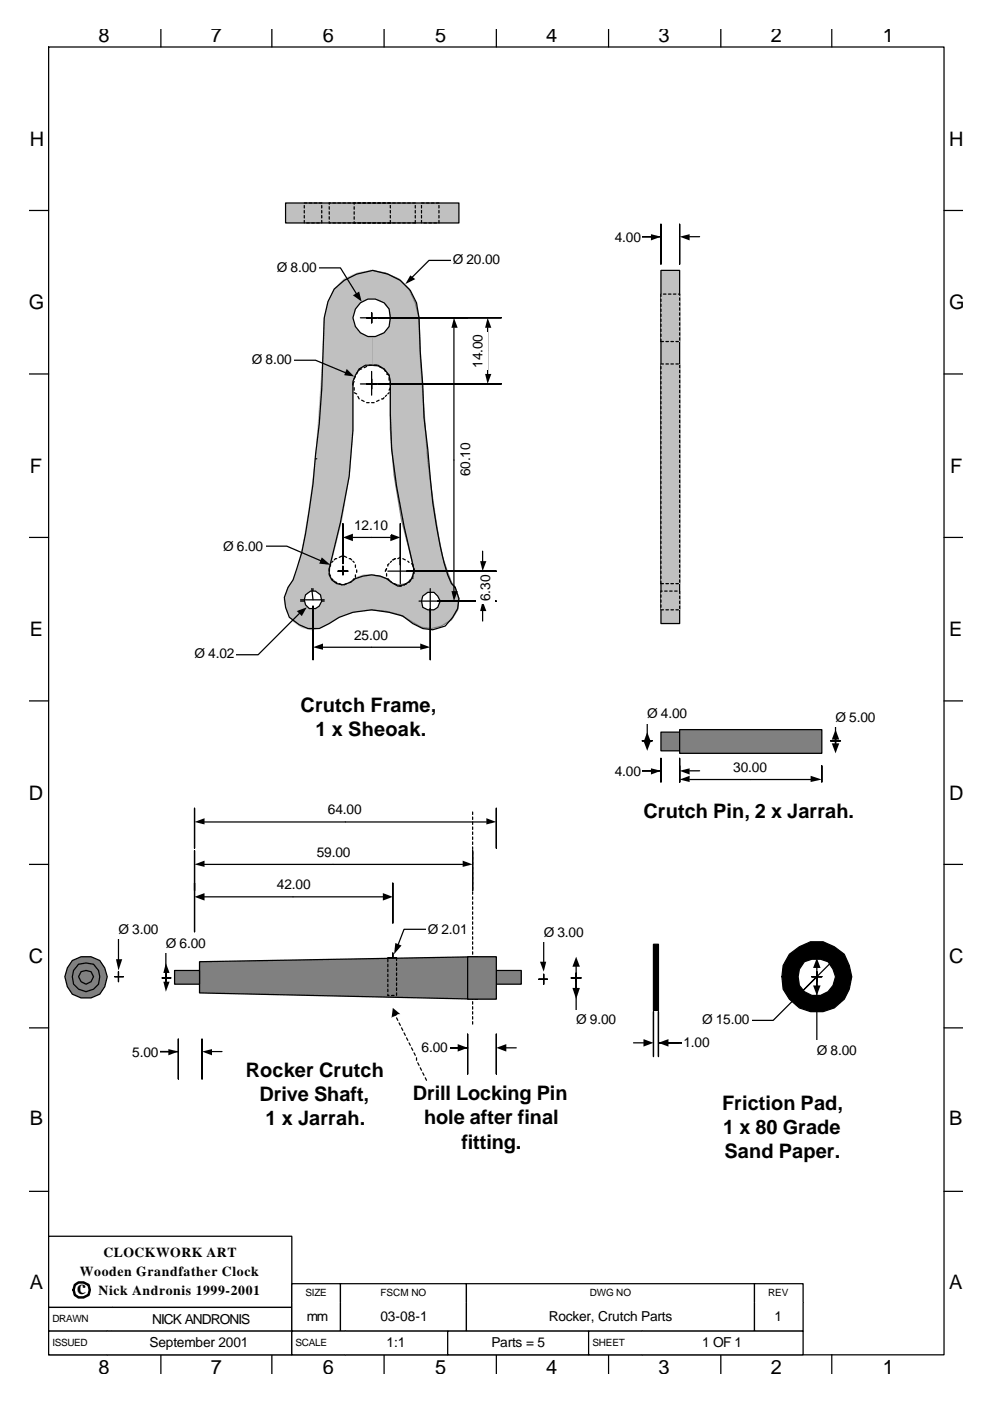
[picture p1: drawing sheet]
<svg xmlns="http://www.w3.org/2000/svg" width="210mm" height="297mm" viewBox="0 0 210 297" stroke-linecap="round" stroke-linejoin="round" font-family="sans-serif">
<path d="M140.2 57.3h4v74.9h-4z" fill-rule="evenodd" fill="#c0c0c0" stroke="#000" stroke-width=".26"/>
<path d="M140.2 62.4h4v10h-4z" fill-rule="evenodd" fill="#c0c0c0"/>
<g fill="none" stroke="#000" stroke-width=".26">
<path d="M140.2 71.9v.5h.6M140.2 62.4v.5M140.2 63.4v.5M140.2 64.5v.5M140.2 65.5v.6M140.2 66.6v.5M140.2 67.6v.6M140.2 68.7v.5M140.2 69.8v.5M140.2 70.8v.5M140.8 62.4h.5M141.3 72.4h.5"/>
<path d="M141.8 62.4h.5M142.3 72.4h.6M142.9 62.4h.5M143.4 72.4h.5M143.9 62.4h.3v.2M144.2 63.1v.6M144.2 64.2v.5M144.2 65.3v.5M144.2 66.3v.6M144.2 67.4v.5M144.2 68.4v.6M144.2 69.5v.5"/>
<path d="M144.2 70.6v.5M144.2 71.6v.5"/>
</g>
<path d="M140.2 77.2h4v46.5h-4z" fill-rule="evenodd" fill="#c0c0c0"/>
<g fill="none" stroke="#000" stroke-width=".26">
<path d="M140.2 77.2h.6M140.2 77.7v.5M140.2 78.8v.5M140.2 79.8v.5M141.3 77.2h.5M142.3 77.2h.6M143.4 77.2h.5M144.2 77.4v.6M144.2 78.5v.5M144.2 79.6v.5M140.2 80.9v.5M140.2 81.9v.6"/>
<path d="M140.2 83v.5M140.2 84v.6M140.2 85.1v.5M140.2 86.2v.5M140.2 87.2v.6M140.2 88.3v.5M140.2 89.3v.6M140.2 90.4v.5M140.2 91.5v.5M140.2 92.5v.5M140.2 93.6v.5M140.2 94.6v.6"/>
<path d="M140.2 95.7v.5M140.2 96.7v.6M140.2 97.8v.5M140.2 98.9v.5M140.2 99.9v.6M144.2 80.6v.5M144.2 81.7v.5M144.2 82.7v.6M144.2 83.8v.5M144.2 84.8v.6M144.2 85.9v.5M144.2 87v.5"/>
<path d="M144.2 88v.5M144.2 89.1v.5M144.2 90.1v.6M144.2 91.2v.5M144.2 92.3v.5M144.2 93.3v.5M144.2 94.4v.5M144.2 95.4v.6M144.2 96.5v.5M144.2 97.5v.6M144.2 98.6v.5M144.2 99.7v.5"/>
<path d="M140.2 101v.5M140.2 102v.6M140.2 103.1v.5M140.2 104.2v.5M140.2 105.2v.5M140.2 106.3v.5M140.2 107.3v.6M140.2 108.4v.5M140.2 109.4v.6M140.2 110.5v.5M140.2 111.6v.5M140.2 112.6v.6"/>
<path d="M140.2 113.7v.5M140.2 114.7v.6M140.2 115.8v.5M140.2 116.9v.5M140.2 117.9v.5M140.2 119v.5M144.2 100.7v.5M144.2 101.8v.5M144.2 102.8v.6M144.2 103.9v.5M144.2 105v.5M144.2 106v.5"/>
<path d="M144.2 107.1v.5M144.2 108.1v.6M144.2 109.2v.5M144.2 110.2v.6M144.2 111.3v.5M144.2 112.4v.5M144.2 113.4v.5M144.2 114.5v.5M144.2 115.5v.6M144.2 116.6v.5M144.2 117.7v.5M144.2 118.7v.5"/>
<path d="M144.2 119.8v.5M140.2 123.2v.5h.6M140.2 120v.6M140.2 121.1v.5M140.2 122.1v.6M141.3 123.7h.5M142.3 123.7h.6M143.4 123.7h.5M144.2 120.8v.6M144.2 121.9v.5M144.2 122.9v.6"/>
</g>
<path d="M140.2 125.3h4v4h-4z" fill-rule="evenodd" fill="#c0c0c0"/>
<g fill="none" stroke="#000" stroke-width=".26">
<path d="M140.2 129.3h.6M140.2 126.1v.5M140.2 127.2v.5M140.2 128.2v.6M140.5 125.3h-.3v.3M141 125.3h.6M141.3 129.3h.5M142.1 125.3h.5M142.3 129.3h.6M143.1 125.3h.6M143.4 129.3h.5M144.2 125.3v.6"/>
<path d="M144.2 126.4v.5M144.2 127.4v.6M144.2 128.5v.5"/>
</g>
<path d="M167.5 202.3a7.6 7.6 0 0 0 .1 9.6 7.6 7.6 0 0 0 9.4 1.8 7.6 7.6 0 0 0 3.2-9l-1.1-2.4-2.1-1.6-2.4-1h-2.6l-2.4 1zM170.7 203.9l1.5-.5h1.9l1.6 .5 1 1.6 .6 1.6a4 4 0 0 1-4.9 4 4 4 0 0 1-2.8-5.6z" fill-rule="evenodd" fill="#000" stroke="#000" stroke-width=".26"/>
<path d="M200.3 252.6h4z" fill="#fff"/>
<g fill="none" stroke="#000" stroke-width=".26">
<path d="M10.3 10h190v277.2h-190zM34.1 6.2v3.8M57.7 6.2v3.8M81.5 6.2v3.8M105.3 6.2v3.8M129.1 6.2v3.8M152.9 6.2v3.8M176.5 6.2v3.8M6.3 44.6h4M200.3 44.6h4M6.3 79.3h4M200.3 79.3h4"/>
<path d="M6.3 113.9h4M200.3 113.9h4M6.3 148.6h4M200.3 148.6h4M6.3 183.3h4M200.3 183.3h4M6.3 217.9h4M200.3 217.9h4M6.3 252.6h4M200.3 252.6h4M34.1 287.2v4.1M57.7 287.2v4.1"/>
<path d="M81.5 287.2v4.1M105.3 287.2v4.1M129.1 287.2v4.1M152.9 287.2v4.1M176.5 287.2v4.1"/>
</g>
<path d="M10.3 262.1h51.6v15.1h-51.6z" fill-rule="evenodd" fill="#fff" stroke="#000" stroke-width=".26"/>
<path d="M61.9 272.2h10.3v3.9h-10.3z" fill-rule="evenodd" fill="#fff"/>
<path d="M61.9 276.1v-3.9h10.3v3.9" fill="none" stroke="#000" stroke-width=".26"/>
<path d="M72.2 272.2h26.8v3.9h-26.8z" fill-rule="evenodd" fill="#fff"/>
<path d="M72.2 276.1v-3.9h26.8v3.9" fill="none" stroke="#000" stroke-width=".26"/>
<path d="M99 272.2h61.1v3.9h-61.1z" fill-rule="evenodd" fill="#fff"/>
<path d="M99 276.1v-3.9h61.1v3.9" fill="none" stroke="#000" stroke-width=".26"/>
<path d="M160.1 272.2h10.3v3.9h-10.3z" fill-rule="evenodd" fill="#fff"/>
<path d="M160.1 276.1v-3.9h10.3v3.9" fill="none" stroke="#000" stroke-width=".26"/>
<path d="M10.3 277.2h13.5v5h-13.5z" fill-rule="evenodd" fill="#fff"/>
<path d="M23.8 277.2h-13.5v5h13.5" fill="none" stroke="#000" stroke-width=".26"/>
<path d="M23.8 277.2h38.1v5h-38.1z" fill-rule="evenodd" fill="#fff"/>
<path d="M23.8 277.2h38.1v5h-38.1" fill="none" stroke="#000" stroke-width=".26"/>
<path d="M61.9 276.1h10.3v6.1h-10.3z" fill-rule="evenodd" fill="#fff"/>
<path d="M61.9 276.1v6.1h10.3v-6.1" fill="none" stroke="#000" stroke-width=".26"/>
<path d="M72.2 276.1h26.8v6.1h-26.8z" fill-rule="evenodd" fill="#fff"/>
<path d="M72.2 276.1v6.1h26.8v-6.1" fill="none" stroke="#000" stroke-width=".26"/>
<path d="M99 276.1h61.1v6.1h-61.1z" fill-rule="evenodd" fill="#fff"/>
<path d="M99 276.1v6.1h61.1v-6.1" fill="none" stroke="#000" stroke-width=".26"/>
<path d="M160.1 276.1h10.3v6.1h-10.3z" fill-rule="evenodd" fill="#fff"/>
<path d="M160.1 276.1v6.1h10.3v-6.1" fill="none" stroke="#000" stroke-width=".26"/>
<path d="M10.3 282.2h12.5v5h-12.5z" fill-rule="evenodd" fill="#fff"/>
<path d="M22.8 282.2h-12.5v5h12.5" fill="none" stroke="#000" stroke-width=".26"/>
<path d="M22.8 282.2h39.1v5h-39.1z" fill-rule="evenodd" fill="#fff"/>
<path d="M22.8 282.2h39.1v5h-39.1" fill="none" stroke="#000" stroke-width=".26"/>
<path d="M61.9 282.2h11.4v5h-11.4z" fill-rule="evenodd" fill="#fff"/>
<path d="M73.3 282.2h-11.4v5h11.4" fill="none" stroke="#000" stroke-width=".26"/>
<path d="M73.3 282.2h21.7v5h-21.7z" fill-rule="evenodd" fill="#fff"/>
<path d="M73.3 282.2h21.7v5h-21.7" fill="none" stroke="#000" stroke-width=".26"/>
<path d="M95 282.2h29.9v5h-29.9z" fill-rule="evenodd" fill="#fff" stroke="#000" stroke-width=".26"/>
<path d="M124.9 282.2h11.4v5h-11.4z" fill-rule="evenodd" fill="#fff"/>
<path d="M136.3 282.2h-11.4v5h11.4" fill="none" stroke="#000" stroke-width=".26"/>
<path d="M136.3 282.2h34.1v5h-34.1z" fill-rule="evenodd" fill="#fff"/>
<path d="M136.3 282.2h34.1v5h-34.1" fill="none" stroke="#000" stroke-width=".26"/>
<path d="M140.2 47.5v8.5zM144.2 47.5v8.5zM133.3 50.2h6.9z" fill-rule="evenodd" fill="#fff"/>
<path d="M136 50.2h2.4M140.2 47.5v8.5v-8.5M140.2 50.2h-6.9h6.9M144.2 47.5v8.5v-8.5M146.3 50.2h2.1" fill="none" stroke="#000" stroke-width=".26"/>
<path d="M138.1 49.7l2.1 .5-2.1 .8zM144.2 50.2l2.1-.5v1.3z" fill="#000"/>
<g fill="#fff">
<path d="M130.2 48.1h6.1v4.2h-6.1z" fill-rule="evenodd"/>
<path d="M140.2 160.8v5zM144.2 160.8v5zM133.3 163.4h6.9z" fill-rule="evenodd"/>
</g>
<path d="M136 163.4h2.4M140.2 160.8v5v-5M140.2 163.4h-6.9h6.9M144.2 160.8v5v-5M146.3 163.4h2.1" fill="none" stroke="#000" stroke-width=".26"/>
<path d="M138.1 162.9l2.1 .5-2.1 .8zM144.2 163.4l2.1-.5v1.3z" fill="#000"/>
<g fill="#fff">
<path d="M130.2 161.3h6.1v4.2h-6.1z" fill-rule="evenodd"/>
<path d="M144.2 162.4v3.4zM174.4 162.4v3.4z" fill-rule="evenodd"/>
</g>
<path d="M144.2 162.4v3.4v-3.4M146.3 165.3h25.9M174.4 162.4v3.4v-3.4" fill="none" stroke="#000" stroke-width=".26"/>
<path d="M144.2 165.3l2.1-.8v1.3zM172 164.5l2.4 .8-2.4 .5z" fill="#000"/>
<g fill="#fff">
<path d="M155.3 160.5h7.9v4.2h-7.9z" fill-rule="evenodd"/>
<path d="M176.2 157.1h2.1zM177.3 156v2.1z" fill-rule="evenodd"/>
</g>
<path d="M176.2 157.1h2.1h-2.1M177.3 158.1v-2.1v2.1M177.3 152v5.1v-.6M177.3 157.1v.5" fill="none" stroke="#000" stroke-width=".26"/>
<path d="M177.3 154.7l.8 2.1h-1.6zM176.5 157.6h1.6l-.8 2.1z" fill="#000"/>
<g fill="#fff">
<path d="M177 149.9h9v4.3h-9z" fill-rule="evenodd"/>
<path d="M136.3 157.1h2.1zM137.3 156v2.1z" fill-rule="evenodd"/>
</g>
<path d="M136.3 157.1h2.1h-2.1M137.3 158.1v-2.1v2.1M137.3 157.1h.1M137.3 151.5v5.6" fill="none" stroke="#000" stroke-width=".26"/>
<path d="M137.3 155.2l.8 2.1h-1.6zM136.5 157.1h1.6l-.8 2.1z" fill="#000"/>
<path d="M136.8 149.4h9.2v4h-9.2z" fill-rule="evenodd" fill="#fff"/>
<g fill="#808080" stroke="#000" stroke-width=".26">
<path d="M140.2 155.2h4v4h-4z" fill-rule="evenodd"/>
<path d="M144.2 154.7h30.2v5h-30.2z" fill-rule="evenodd"/>
</g>
<path d="M138.6 200.2h1.1v14h-1.1z" fill-rule="evenodd" fill="#000" stroke="#000" stroke-width=".26"/>
<g fill="#000">
<path d="M169.1 210.5l1 .8-2.1 1.1zM176.5 202.8l2.1-1-1.1 2.1z"/>
<path d="M172.2 207.1h2.2zM173.3 206v2.1z" fill-rule="evenodd"/>
</g>
<path d="M169.3 211l4-3.9-9.3 9.2h-5M172.2 207.1h2.2h-2.2M173.3 208.1v-2.1v2.1M177.3 203.1l-4 4" fill="none" stroke="#000" stroke-width=".26"/>
<path d="M148.7 214.2h10.8v4h-10.8z" fill-rule="evenodd" fill="#fff"/>
<g fill="#000">
<path d="M173.3 203.1l.8 2.1h-1.6zM172.5 208.9h1.6l-.8 2.1z"/>
<path d="M172.2 207.1h2.2zM173.3 206v2.1z" fill-rule="evenodd"/>
</g>
<path d="M172.2 207.1h2.2h-2.2M173.3 208.1v-2.1v2.1M173.3 209.2v-2.1v15.6M173.3 205.2v1.9" fill="none" stroke="#000" stroke-width=".26"/>
<g fill="#fff">
<path d="M173 220.6h9v4.2h-9z" fill-rule="evenodd"/>
<path d="M138.6 214.5v9.5zM139.7 214.5v9.5zM139.7 221.1h7.9z" fill-rule="evenodd"/>
</g>
<path d="M134.4 221.1h2.4M138.6 224v-9.5v9.5M139.7 224v-9.5v9.5M139.7 221.1h7.9h-7.9M141.8 221.1h2.1" fill="none" stroke="#000" stroke-width=".26"/>
<path d="M136.5 220.3l2.1 .8-2.1 .8zM139.7 221.1l2.1-.8v1.6z" fill="#000"/>
<path d="M144.7 219h6.1v4h-6.1z" fill-rule="evenodd" fill="#fff"/>
<g fill="none" stroke="#000" stroke-width=".26">
<path d="M100.3 172.2v.5M100.3 173.2v.5M100.3 174.3v.5M100.3 175.3v.6M100.3 176.4v.5M100.3 177.4v.6M100.3 178.5v.5M100.3 179.6v.5M100.3 180.6v.6M100.3 181.7v.5M100.3 182.7v.6M100.3 183.8v.5"/>
<path d="M100.3 184.9v.5M100.3 185.9v.5M100.3 187v.5M100.3 188v.6M100.3 189.1v.5M100.3 190.1v.6M100.3 191.2v.5M100.3 192.3v.5M100.3 193.3v.6M100.3 194.4v.5M100.3 195.4v.6M100.3 196.5v.5"/>
<path d="M100.3 197.6v.5M100.3 198.6v.5M100.3 199.7v.5M100.3 200.7v.6M100.3 201.8v.5M100.3 202.8v.6M100.3 203.9v.5M100.3 205v.5M100.3 206v.6M100.3 207.1v.5M100.3 208.1v.6M100.3 209.2v.5"/>
<path d="M100.3 210.3v.5M100.3 211.3v.5M100.3 212.4v.5M100.3 213.4v.6M100.3 214.5v.5M100.3 215.5v.6M100.3 216.6v.5"/>
</g>
<path d="M105.3 171.4v8.4zM41.3 171.4v8.4z" fill-rule="evenodd" fill="#fff"/>
<path d="M41.3 171.4v8.4v-8.4M43.1 174.3h60.1M105.3 171.4v8.4v-8.4" fill="none" stroke="#000" stroke-width=".26"/>
<path d="M41.3 174.3l2.1-.8v1.3zM103.2 173.5l2.1 .8-2.1 .5z" fill="#000"/>
<g fill="#fff">
<path d="M69.3 169.5h8v4.2h-8z" fill-rule="evenodd"/>
<path d="M42.9 220.3v8.5zM37.8 220.3v8.5zM30.7 223h7.1z" fill-rule="evenodd"/>
</g>
<path d="M33.6 223h2.1M37.8 220.3v8.5v-8.5M37.8 223h-7.1h7.1M42.9 220.3v8.5v-8.5M44.7 223h2.4" fill="none" stroke="#000" stroke-width=".26"/>
<path d="M35.7 222.4l2.1 .6-2.1 .7zM42.9 223l2.1-.6v1.3z" fill="#000"/>
<g fill="#fff">
<path d="M27.5 220.8h6.4v4.3h-6.4z" fill-rule="evenodd"/>
<path d="M105.3 219.3v8.4zM99.2 219.3v8.4zM92.3 222.2h6.9z" fill-rule="evenodd"/>
</g>
<path d="M99.2 219.3v8.4v-8.4M105.3 219.3v8.4v-8.4M95 222.2h2.4M99.2 222.2h-6.9h6.9M107.2 222.2h2.3" fill="none" stroke="#000" stroke-width=".26"/>
<path d="M97.1 221.4l2.1 .8-2.1 .8zM105.3 222.2l2.1-.8v1.6z" fill="#000"/>
<g fill="#fff">
<path d="M89.2 220h6.3v4h-6.3z" fill-rule="evenodd"/>
<path d="M114.3 207.6h1.9zM115.4 206.6v2.1z" fill-rule="evenodd"/>
</g>
<path d="M115.4 197.8v6.4M114.3 207.6h1.9h-1.9M115.4 208.7v-2.1v2.1" fill="none" stroke="#000" stroke-width=".26"/>
<path d="M114.6 203.9h1.3l-.5 2.1z" fill="#000"/>
<g fill="#fff">
<path d="M114.8 195.7h9.3v4h-9.3z" fill-rule="evenodd"/>
<path d="M34.4 207.3h1.8zM35.2 206.3v1.8z" fill-rule="evenodd"/>
</g>
<path d="M34.4 207.3h1.8h-1.8M35.2 208.1v-1.8v1.8M35.2 200.2v7.1v-1M35.2 207.3v.8" fill="none" stroke="#000" stroke-width=".26"/>
<path d="M35.2 204.2l.8 2.1h-1.3zM34.7 208.1h1.3l-.8 2.2z" fill="#000"/>
<g fill="#fff">
<path d="M34.9 198.1h9.3v4h-9.3z" fill-rule="evenodd"/>
<path d="M121.2 207.3h2.1zM122.2 206.3v1.8z" fill-rule="evenodd"/>
</g>
<path d="M121.2 207.3h2.1h-2.1M122.2 208.1v-1.8v1.8M122.2 209.7v-2.4v9M122.2 204.7v2.6" fill="none" stroke="#000" stroke-width=".26"/>
<path d="M122.2 202.8l.8 2.2h-1.6zM121.4 209.5h1.6l-.8 2.3z" fill="#000"/>
<g fill="#fff">
<path d="M122 214.2h9v4h-9z" fill-rule="evenodd"/>
<path d="M24.3 207.1h1.9zM25.1 206v2.1z" fill-rule="evenodd"/>
</g>
<path d="M25.1 197.3v6.3M24.3 207.1h1.9h-1.9M25.1 208.1v-2.1v2.1" fill="none" stroke="#000" stroke-width=".26"/>
<path d="M24.6 203.4h1.3l-.8 2.4z" fill="#000"/>
<g fill="#fff">
<path d="M24.9 195.2h9.2v3.9h-9.2z" fill-rule="evenodd"/>
<path d="M100.3 180.4v8.4zM41.3 180.4v8.4z" fill-rule="evenodd"/>
</g>
<path d="M41.3 180.4v8.4v-8.4M43.1 183.3h55.1M100.3 180.4v8.4v-8.4" fill="none" stroke="#000" stroke-width=".26"/>
<path d="M41.3 183.3l2.1-.8v1.3zM98.2 182.5l2.1 .8-2.1 .5z" fill="#000"/>
<g fill="#fff">
<path d="M66.9 178.5h7.7v4.2h-7.7z" fill-rule="evenodd"/>
<path d="M83.3 187.2v8.5zM41.3 187.2v10.4z" fill-rule="evenodd"/>
</g>
<path d="M41.3 187.2v10.4v-10.4M43.1 190.1h38.1M83.3 187.2v8.5v-8.5" fill="none" stroke="#000" stroke-width=".26"/>
<path d="M41.3 190.1l2.1-.7v1.5zM81.2 189.4l2.1 .7-2.1 .8z" fill="#000"/>
<g fill="#fff">
<path d="M58.2 185.6h7.9v4h-7.9z" fill-rule="evenodd"/>
<path d="M82.3 203.1h1.8zM83.3 202.1v2.1z" fill-rule="evenodd"/>
</g>
<path d="M90.8 197h-5.1l-1.3 3.5M82.3 203.1h1.8h-1.8M83.3 204.2v-2.1v2.1" fill="none" stroke="#000" stroke-width=".26"/>
<path d="M83.9 199.9l1.3 .6-1.6 1.8z" fill="#000"/>
<path d="M90.5 194.9h9v4.2h-9z" fill-rule="evenodd" fill="#fff"/>
<g fill="none" stroke="#000" stroke-width=".26">
<path d="M83.9 215v.3M84.1 215.8l.3 .5M84.7 216.9l.2 .5M85.2 217.9l.3 .6M85.7 219l.3 .5M86.3 220l.2 .6M86.8 221.1l.2 .5M87.3 222.2l.3 .5M87.8 223.2l.3 .5M88.4 224.3v.5M88.6 225.3l.3 .6M89.2 226.4l.2 .5"/>
<path d="M89.7 227.5l.3 .5M90.2 228.5l.3 .5"/>
</g>
<path d="M83.3 213.7l1.6 1.3h-.5l-1.3 .8z" fill-rule="evenodd" fill="#000"/>
<g fill="#808080" stroke="#000" stroke-width=".26">
<path d="M42.3 203.9l59-1.1v9l-59-1.3z" fill-rule="evenodd"/>
<path d="M37 205.8h5.3v2.9h-5.3z" fill-rule="evenodd"/>
<path d="M105.3 205.8h5.3v2.9h-5.3z" fill-rule="evenodd"/>
<path d="M99.2 202.8h6.1v9h-6.1z" fill-rule="evenodd"/>
</g>
<g fill="none" stroke="#000" stroke-width=".26">
<path d="M82.3 203.4v.5M82.3 204.4v.6M82.3 205.5v.5M82.3 206.6v.5M82.3 207.6v.5M82.3 208.7v.5M82.3 209.7v.6M82.3 210.8v.2h.2M82.5 203.1h.6M83.1 211h.5M83.6 203.1h.5v.5M84.1 204.2v.5"/>
<path d="M84.1 205.2v.6M84.1 206.3v.5M84.1 207.3v.6M84.1 208.4v.5M84.1 209.5v.5M84.1 210.5v.5"/>
</g>
<path d="M78.6 57.3l3.2 .6 2.9 1.3 2.1 2.1 1.3 2.9 .8 3.2a630.1 630.1 0 0 0 1.9 30.1 220.8 220.8 0 0 0 3.1 20.7l1.9 5.3a5.6 5.6 0 0 1-2.1 9.2l-2.2 .6-2.1-.3-4.5-2.6-3.1-.8-3.5-.3v-7.4l2.1 .2 1.6 .6 1.3 1a3.1 3.1 0 0 0 3.7-.5 3.1 3.1 0 0 0 .6-3.7 115.8 115.8 0 0 1-4.8-38.4 3.6 3.6 0 0 0-4-3.7v-6.1l2.2-.5a4.3 4.3 0 0 0 .8-6.3l-1.4-.8-1.8-.3z" fill-rule="evenodd" fill="#c0c0c0" stroke="#808080" stroke-width=".26"/>
<path d="M73 59.2l2.9-1.3 3.2-.6v6.1l-1.6 .3-1.3 .8-.8 1.3-.5 1.6 .5 2.1 1.3 1.3 2.1 .5v6.1a3.7 3.7 0 0 0-3.9 4 118.2 118.2 0 0 1-4.8 38.4l-.3 1.6 .6 1.5a3.3 3.3 0 0 0 5.3-.5l1.6-.5h2.1v7.4l-3.5 .3-3.1 .8-4.5 2.6-2.2 .5a6.2 6.2 0 0 1-5-9l.8-1 1.1-2.1a182.3 182.3 0 0 0 4.5-30.7l1-15.1 .3-8 .8-3.4 1.3-2.9z" fill-rule="evenodd" fill="#c0c0c0" stroke="#c0c0c0" stroke-width=".26"/>
<path d="M70.9 61.3l2.1-1.9 2.7-1.3 3.4-.8 3.2 .8a9.6 9.6 0 0 1 6.6 9.3l1.1 21.1 .8 6.7a131.5 131.5 0 0 0 3.4 24l.8 2.7 .8 1.8a5.1 5.1 0 0 1 .2 7.2l-1.5 1.8-2.7 .8-2.1-.2-2.1-1.1-2.1-1.6-3-.8a15.1 15.1 0 0 0-12.7 2.4l-2.1 1.1h-2.3l-1.9-.8-2.1-1.6-.8-2.1-.3-2.2 .8-2.1 1.1-1.6a57.2 57.2 0 0 0 3.4-14.8l.8-5.5 1.3-12.7 .6-7.4 .5-15.1 .8-3.5z" fill="none" stroke="#000" stroke-width=".26"/>
<path d="M89.7 126.4l1.1-.8h1.3l.8 .8 .5 1-.5 1.4-.8 .5h-1.3l-1.1-.5-.3-1.4z" fill-rule="evenodd" fill="#fff" stroke="#000" stroke-width=".26"/>
<path d="M76.2 78.2l1.3-.8h2.7l1.3 .8 1 1.4 .3 1.3a109.4 109.4 0 0 0 2.9 30.7l2.1 9.2a3.2 3.2 0 0 1-3.4 3.5l-1.3-.8a6.8 6.8 0 0 0-8.8 0 2.88 2.88 0 0 1-3.2 .1 2.88 2.88 0 0 1-1.3-3l2.4-9.8 1.9-9.8 .8-9.8v-10.3l.5-1.3z" fill="none" stroke="#000" stroke-width=".26"/>
<path d="M76.5 64.2a4.1 4.1 0 0 1 6 1.3l.3 1.9a3.8 3.8 0 0 1-2.1 3.7 3.8 3.8 0 0 1-4.2-.5 4 4 0 0 1 0-6.4z" fill-rule="evenodd" fill="#fff" stroke="#000" stroke-width=".26"/>
<g fill="none" stroke="#000" stroke-width=".26">
<path d="M75.4 79.8l-.3 .5M75.9 78.8l-.2 .5M76.5 67.4h5M76.7 78.2h-.2l-.3 .3M77.8 77.7l-.5 .3M78.3 77.4h.5M78.8 78.8v5M79.4 77.4h.5M80.4 77.7l.6 .3M81.5 78.2l.3 .6M82 79.3l.5 .3M75.1 80.9l-.2 .8"/>
<path d="M75.1 83.3l.6 .2M75.1 82.2v.5M75.9 84l.3 .6M76.5 81.4h5M76.7 84.8l.6 .3M77.8 85.4h.5M78.8 85.4h.6M80.4 84.8l-.5 .3M81.5 84.3l-.3 .3h-.2M82 83.8l-.2 .2M82.5 80.1v.5M82.5 83.3l-.2 .2"/>
<path d="M82.8 81.1v.6M82.8 82.2l-.3 .5M70.1 119.5v.5M70.6 119l-.2 .2M71.4 118.4h-.2l-.3 .3M72.5 117.9l-.5 .3M73 117.9l.6 .3M74.1 118.4h.2l.3 .3M74.9 119l.2 .2M75.4 119.8v.5M82.5 119.5l-.2 .3v.2M83.1 119l-.3 .2"/>
<path d="M83.9 118.4l-.6 .3M84.9 118.2l-.5 .2M84.9 118.7v5M85.5 118.4l.5 .3M86.5 119l.3 .2M87.3 119.5l.3 .3v.2M63.8 127.4h5M66.4 124.8v5M69.8 120.6v.5M69.8 121.6l.3 .5M70.4 122.7l.2 .2M70.9 123.2l.3 .3h.2"/>
<path d="M72 123.7l.5 .3M73.6 123.7l-.6 .3M74.6 123.2l-.3 .3h-.2M75.1 122.7l-.2 .2M75.4 121.9v.5M75.7 120.8v.6M82 120.6l-.2 .5M82 121.6v.5M82.3 122.7l.2 .2M82.3 121.1h5M82.8 123.2l.3 .3M83.6 123.7l.5 .3"/>
<path d="M84.7 124.3h.5M86.3 123.7l-.6 .3M87 122.9l-.2 .6M87.6 122.1v.6M87.8 120.6v1M88.9 127.4h5M91.3 124.8v5"/>
</g>
<path d="M77.8 67.4h2.1zM78.8 66.3v2.1z" fill-rule="evenodd" fill="#c0c0c0"/>
<path d="M96 55.2h-5l-3.7 3.7M77.8 67.4h2.1h-2.1M78.8 68.4v-2.1v2.1" fill="none" stroke="#000" stroke-width=".26"/>
<path d="M87 58.4l1.1 .8-2.1 1z" fill="#000"/>
<path d="M95.8 53.1h10.8v4h-10.8z" fill-rule="evenodd" fill="#fff"/>
<path d="M77.8 67.4h2.1zM78.8 66.3v2.1z" fill-rule="evenodd" fill="#c0c0c0"/>
<path d="M67.2 56.8h5l3.5 5.6M77.8 67.4h2.1h-2.1M78.8 68.4v-2.1v2.1" fill="none" stroke="#000" stroke-width=".26"/>
<path d="M74.9 62.6l1.3-.8 .5 2.1z" fill="#000"/>
<path d="M58.5 54.7h9.2v3.9h-9.2z" fill-rule="evenodd" fill="#fff"/>
<path d="M77.8 81.4h2.1zM78.8 80.3v2.2z" fill-rule="evenodd" fill="#c0c0c0"/>
<path d="M61.9 76.4h5l6.4 2.6M77.8 81.4h2.1h-2.1M78.8 82.5v-2.2v2.2" fill="none" stroke="#000" stroke-width=".26"/>
<path d="M73.6 78.2l1.5 1.6-2.1-.2z" fill="#000"/>
<path d="M53.2 74.3h9.2v3.9h-9.2z" fill-rule="evenodd" fill="#fff"/>
<path d="M71.7 121.1h2.1zM72.8 120v1.9z" fill-rule="evenodd" fill="#c0c0c0"/>
<path d="M55.8 115.8h5.1l7.4 3.2M71.7 121.1h2.1h-2.1M72.8 121.9v-1.9v1.9" fill="none" stroke="#000" stroke-width=".26"/>
<path d="M68.3 118.2l1.8 1.6-2.4-.3z" fill="#000"/>
<path d="M47.1 113.7h9.3v4.2h-9.3z" fill-rule="evenodd" fill="#fff"/>
<path d="M65.4 127.2h2.1zM66.4 126.1v2.1z" fill-rule="evenodd" fill="#c0c0c0"/>
<path d="M63.5 130.1l-8.7 8.7h-5.1M65.4 127.2h2.1h-2.1M66.4 128.2v-2.1v2.1" fill="none" stroke="#000" stroke-width=".26"/>
<path d="M63 129.6l2.1-.8-1.1 1.8z" fill="#000"/>
<path d="M41 136.7h9v4h-9z" fill-rule="evenodd" fill="#fff"/>
<path d="M72.8 111v8.5zM84.9 111v8.8z" fill-rule="evenodd" fill="#c0c0c0"/>
<path d="M72.8 111v8.5v-8.5M74.9 113.9h7.9M84.9 111v8.8v-8.8" fill="none" stroke="#000" stroke-width=".26"/>
<path d="M72.8 113.9l2.1-.7v1.5zM82.8 113.2l2.1 .7-2.1 .8z" fill="#000"/>
<path d="M74.9 109.4h7.9v4h-7.9z" fill-rule="evenodd" fill="#fff"/>
<path d="M92.9 127.4h6.3zM80.2 67.4h19z" fill-rule="evenodd" fill="#c0c0c0"/>
<path d="M96.3 69.5v56.1M99.2 67.4h-19h19M99.2 127.4h-6.3h6.3" fill="none" stroke="#000" stroke-width=".26"/>
<path d="M96.3 67.4l.8 2.1h-1.3zM95.8 125.3h1.3l-.8 2.1z" fill="#000"/>
<path d="M96.8 93.6h4v7.6h-4z" fill-rule="evenodd" fill="#fff"/>
<path d="M92.9 127.4h12.4zM86.3 121.1h19z" fill-rule="evenodd" fill="#c0c0c0"/>
<path d="M102.4 116.9v2.3M102.4 129.6v2.1M105.3 127.4h-12.4h12.4M105.3 121.1h-19h19" fill="none" stroke="#000" stroke-width=".26"/>
<path d="M101.9 119h1.3l-.8 2.1zM102.4 127.4l.8 2.2h-1.3z" fill="#000"/>
<path d="M101.1 121.6h3.9v6.4h-3.9z" fill-rule="evenodd" fill="#fff"/>
<path d="M80.2 81.4h26.2zM80.2 67.4h26.2z" fill-rule="evenodd" fill="#c0c0c0"/>
<path d="M103.5 69.5v9.8M106.4 67.4h-26.2h26.2M106.4 81.4h-26.2h26.2" fill="none" stroke="#000" stroke-width=".26"/>
<path d="M103.5 67.4l.7 2.1h-1.3zM102.9 79.3h1.3l-.7 2.1z" fill="#000"/>
<path d="M99.5 70.6h4v7.9h-4z" fill-rule="evenodd" fill="#fff"/>
<path d="M64.8 126.1l1.1-.8h1l1.1 .8 .3 1.3-.6 1.1-.8 .5h-1.3l-.8-.8-.2-1z" fill-rule="evenodd" fill="#fff" stroke="#000" stroke-width=".26"/>
<path d="M66.9 97.3h.3M63.8 127.2h5M66.1 124.8l.3 2.4" fill="none" stroke="#000" stroke-width=".26"/>
<path d="M66.4 128.5v11.4zM91.3 129v10.9z" fill-rule="evenodd" fill="#c0c0c0"/>
<path d="M66.4 139.9v-11.4v11.4M68.3 137.2h21.1M91.3 139.9v-10.9v10.9" fill="none" stroke="#000" stroke-width=".26"/>
<path d="M66.4 137.2l2.1-.8v1.4zM89.2 136.4l2.1 .8-2.1 .6z" fill="#000"/>
<path d="M74.6 132.5h7.9v4.2h-7.9z" fill-rule="evenodd" fill="#fff"/>
<g fill="#808080" stroke="#000" stroke-width=".26">
<path d="M15.3 203.6l1.9-.8h2.1l1.9 .8a4.8 4.8 0 0 1 0 7.2l-1.9 .8h-2.1l-1.9-.8a4.8 4.8 0 0 1 0-7.2z" fill-rule="evenodd"/>
<path d="M16.7 204.4l1.6-.2 1.5 .2 1.1 1.4a3 3 0 0 1-1.2 4 3 3 0 0 1-4.1-1.1l-.3-1.6 .3-1.3z" fill-rule="evenodd"/>
<path d="M17.2 206l1.1-.2 1 .2 .5 1.1-.5 1-1 .6-1.1-.6-.5-1z" fill-rule="evenodd"/>
</g>
<path d="M60.6 43h36.8v4.3h-36.8z" fill-rule="evenodd" fill="#c0c0c0" stroke="#000" stroke-width=".26"/>
<g fill="none" stroke="#000" stroke-width=".26">
<path d="M64.6 43h.5M64.6 43.6v.5M64.6 44.6v.6M64.6 45.7v.5M64.6 46.7v.6M65.1 47.3h.5M65.6 43h.5M66.1 47.3h.6M66.7 43h.5M67.2 47.3h.5M67.7 43h.6M68.3 43.6v.5"/>
<path d="M68.3 44.6v.6M68.3 45.7v.5M68.3 46.7v.6M69.8 47v.3h.3M69.8 43.8v.6M69.8 44.9v.5M69.8 45.9v.6M70.1 43h-.3v.3M70.6 43h.6M70.6 47.3h.6M71.7 43h.5M71.7 47.3h.5"/>
<path d="M72.8 43h.5M72.8 47.3h.5M73.8 43h.5M73.8 47.3h.5M74.9 43h.5M74.9 47.3h.5M75.1 43v.3M75.1 43.8v.6M75.1 44.9v.5M75.1 45.9v.6M75.1 47v.3M75.9 43h.6"/>
<path d="M75.9 47.3h.6M77 43h.5M77 47.3h.5M78.1 43h.5M78.1 47.3h.5M79.1 43h.5M79.1 47.3h.5M80.2 43h.5M80.2 47.3h.5M81.2 43h.6M81.2 47.3h.6M82.3 43h.5"/>
<path d="M82.8 46.7v.6h-.5M82.8 43.6v.5M82.8 44.6v.6M82.8 45.7v.5M83.3 43h.6M83.3 47.3h.6M84.4 43h.5M84.4 47.3h.5M85.5 43h.5M85.5 47.3h.5M86.5 43h.5M86.5 47.3h.5"/>
<path d="M87.6 43h.5M88.1 46.7v.6h-.5M88.1 43.6v.5M88.1 44.6v.6M88.1 45.7v.5M89.4 43h.6M89.4 43.6v.5M89.4 44.6v.6M89.4 45.7v.5M89.4 46.7v.6M90 47.3h.5M90.5 43h.5"/>
<path d="M91 47.3h.5M91.5 43h.6M92.1 47.3h.5M92.6 43h.5M93.1 43.6v.5M93.1 44.6v.6M93.1 45.7v.5M93.1 46.7v.6"/>
</g>
<path d="M15.9 272.4l.8-.5h1l1.1 .5 .2 1.1-.2 1-1.1 .6h-1l-.8-.6-.3-1z" fill="none" stroke="#000" stroke-width=".53"/>
<g font-size="4.2">
<text x="20.9" y="8.9">8</text>
<text x="44.7" y="8.9">7</text>
<text x="68.5" y="8.9">6</text>
<text x="92.3" y="8.9">5</text>
<text x="115.9" y="8.9">4</text>
<text x="139.7" y="8.9">3</text>
<text x="163.5" y="8.9">2</text>
<text x="187.3" y="8.9">1</text>
<text x="6.3" y="30.9">H</text>
<text x="201.3" y="30.9">H</text>
<text x="6.1" y="65.5">G</text>
<text x="201.3" y="65.5">G</text>
<text x="6.3" y="100.2">F</text>
<text x="201.6" y="100.2">F</text>
<text x="6.3" y="134.8">E</text>
<text x="201.3" y="134.8">E</text>
<text x="63.8" y="151">Crutch Frame,</text>
<text x="66.9" y="156">1 x Sheoak.</text>
<text x="6.1" y="169.5">D</text>
<text x="136.5" y="173.5">Crutch Pin, 2 x Jarrah.</text>
<text x="201.3" y="169.5">D</text>
<text x="6.1" y="204.2">C</text>
<text x="201.3" y="204.2">C</text>
<text x="52.1" y="228.2">Rocker Crutch</text>
<text x="55" y="233.5">Drive Shaft,</text>
<text x="87.6" y="233.3">Drill Locking Pin</text>
<text x="6.3" y="238.6">B</text>
<text x="56.4" y="238.6">1 x Jarrah.</text>
<text x="90" y="238.3">hole after final</text>
<text x="153.2" y="235.4">Friction Pad,</text>
<text x="201.3" y="238.6">B</text>
<text x="97.9" y="243.6">fitting.</text>
<text x="153.5" y="240.4">1 x 80 Grade</text>
<text x="153.7" y="245.4">Sand Paper.</text>
<text x="6.3" y="273.2">A</text>
<text x="16.4" y="274.3">c</text>
<text x="201.3" y="273.2">A</text>
<text x="20.9" y="291.2">8</text>
<text x="44.7" y="291.2">7</text>
<text x="68.5" y="291.2">6</text>
<text x="92.3" y="291.2">5</text>
<text x="115.9" y="291.2">4</text>
<text x="139.7" y="291.2">3</text>
<text x="163.5" y="291.2">2</text>
<text x="187.3" y="291.2">1</text>
</g>
<g font-size="2.9">
<text x="130.4" y="51.2">4.00</text>
<text x="58.7" y="57.6">Ø 8.00</text>
<text x="96" y="56">Ø 20.00</text>
<text x="53.4" y="77.2">Ø 8.00</text>
<text x="102.4" y="78" transform="rotate(-90 102.4 78)">14.00</text>
<text x="99.7" y="101" transform="rotate(-90 99.7 101)">60.10</text>
<text x="75.1" y="112.4">12.10</text>
<text x="47.4" y="116.9">Ø 6.00</text>
<text x="104" y="127.4" transform="rotate(-90 104 127.4)">6.30</text>
<text x="75.1" y="135.6">25.00</text>
<text x="41.3" y="139.6">Ø 4.02</text>
<text x="137.3" y="152.3">Ø 4.00</text>
<text x="177.3" y="153.1">Ø 5.00</text>
<text x="130.4" y="164.5">4.00</text>
<text x="155.6" y="163.7">30.00</text>
<text x="69.6" y="172.7">64.00</text>
<text x="67.2" y="181.7">59.00</text>
<text x="58.7" y="188.6">42.00</text>
<text x="25.1" y="198.1">Ø 3.00</text>
<text x="35.2" y="201">Ø 6.00</text>
<text x="90.8" y="198.1">Ø 2.01</text>
<text x="115.4" y="198.6">Ø 3.00</text>
<text x="122.2" y="217.1">Ø 9.00</text>
<text x="145" y="221.9">1.00</text>
<text x="149" y="217.1">Ø 15.00</text>
<text x="28" y="224">5.00</text>
<text x="89.4" y="223">6.00</text>
<text x="173.3" y="223.7">Ø 8.00</text>
<text x="22" y="266.6">CLOCKWORK ART</text>
<text x="16.9" y="270.6">Wooden Grandfather Clock</text>
<text x="20.9" y="274.5">Nick Andronis 1999-2001</text>
<text x="32.3" y="280.6">NICK ANDRONIS</text>
<text x="65.1" y="280.1">mm</text>
<text x="80.7" y="280.1">03-08-1</text>
<text x="116.4" y="280.1">Rocker, Crutch Parts</text>
<text x="164.3" y="280.1">1</text>
<text x="31.7" y="285.7">September 2001</text>
<text x="82" y="285.7">1:1</text>
<text x="104.2" y="285.7">Parts = 5</text>
<text x="149" y="285.7">1 OF 1</text>
</g>
<g font-size="2.1">
<text x="64.8" y="274.8">SIZE</text>
<text x="80.7" y="274.8">FSCM NO</text>
<text x="125.1" y="274.8">DWG NO</text>
<text x="163" y="274.8">REV</text>
<text x="11.1" y="280.4">DRAWN</text>
<text x="11.1" y="285.4">ISSUED</text>
<text x="62.7" y="285.4">SCALE</text>
<text x="125.7" y="285.4">SHEET</text>
</g>
</svg>
